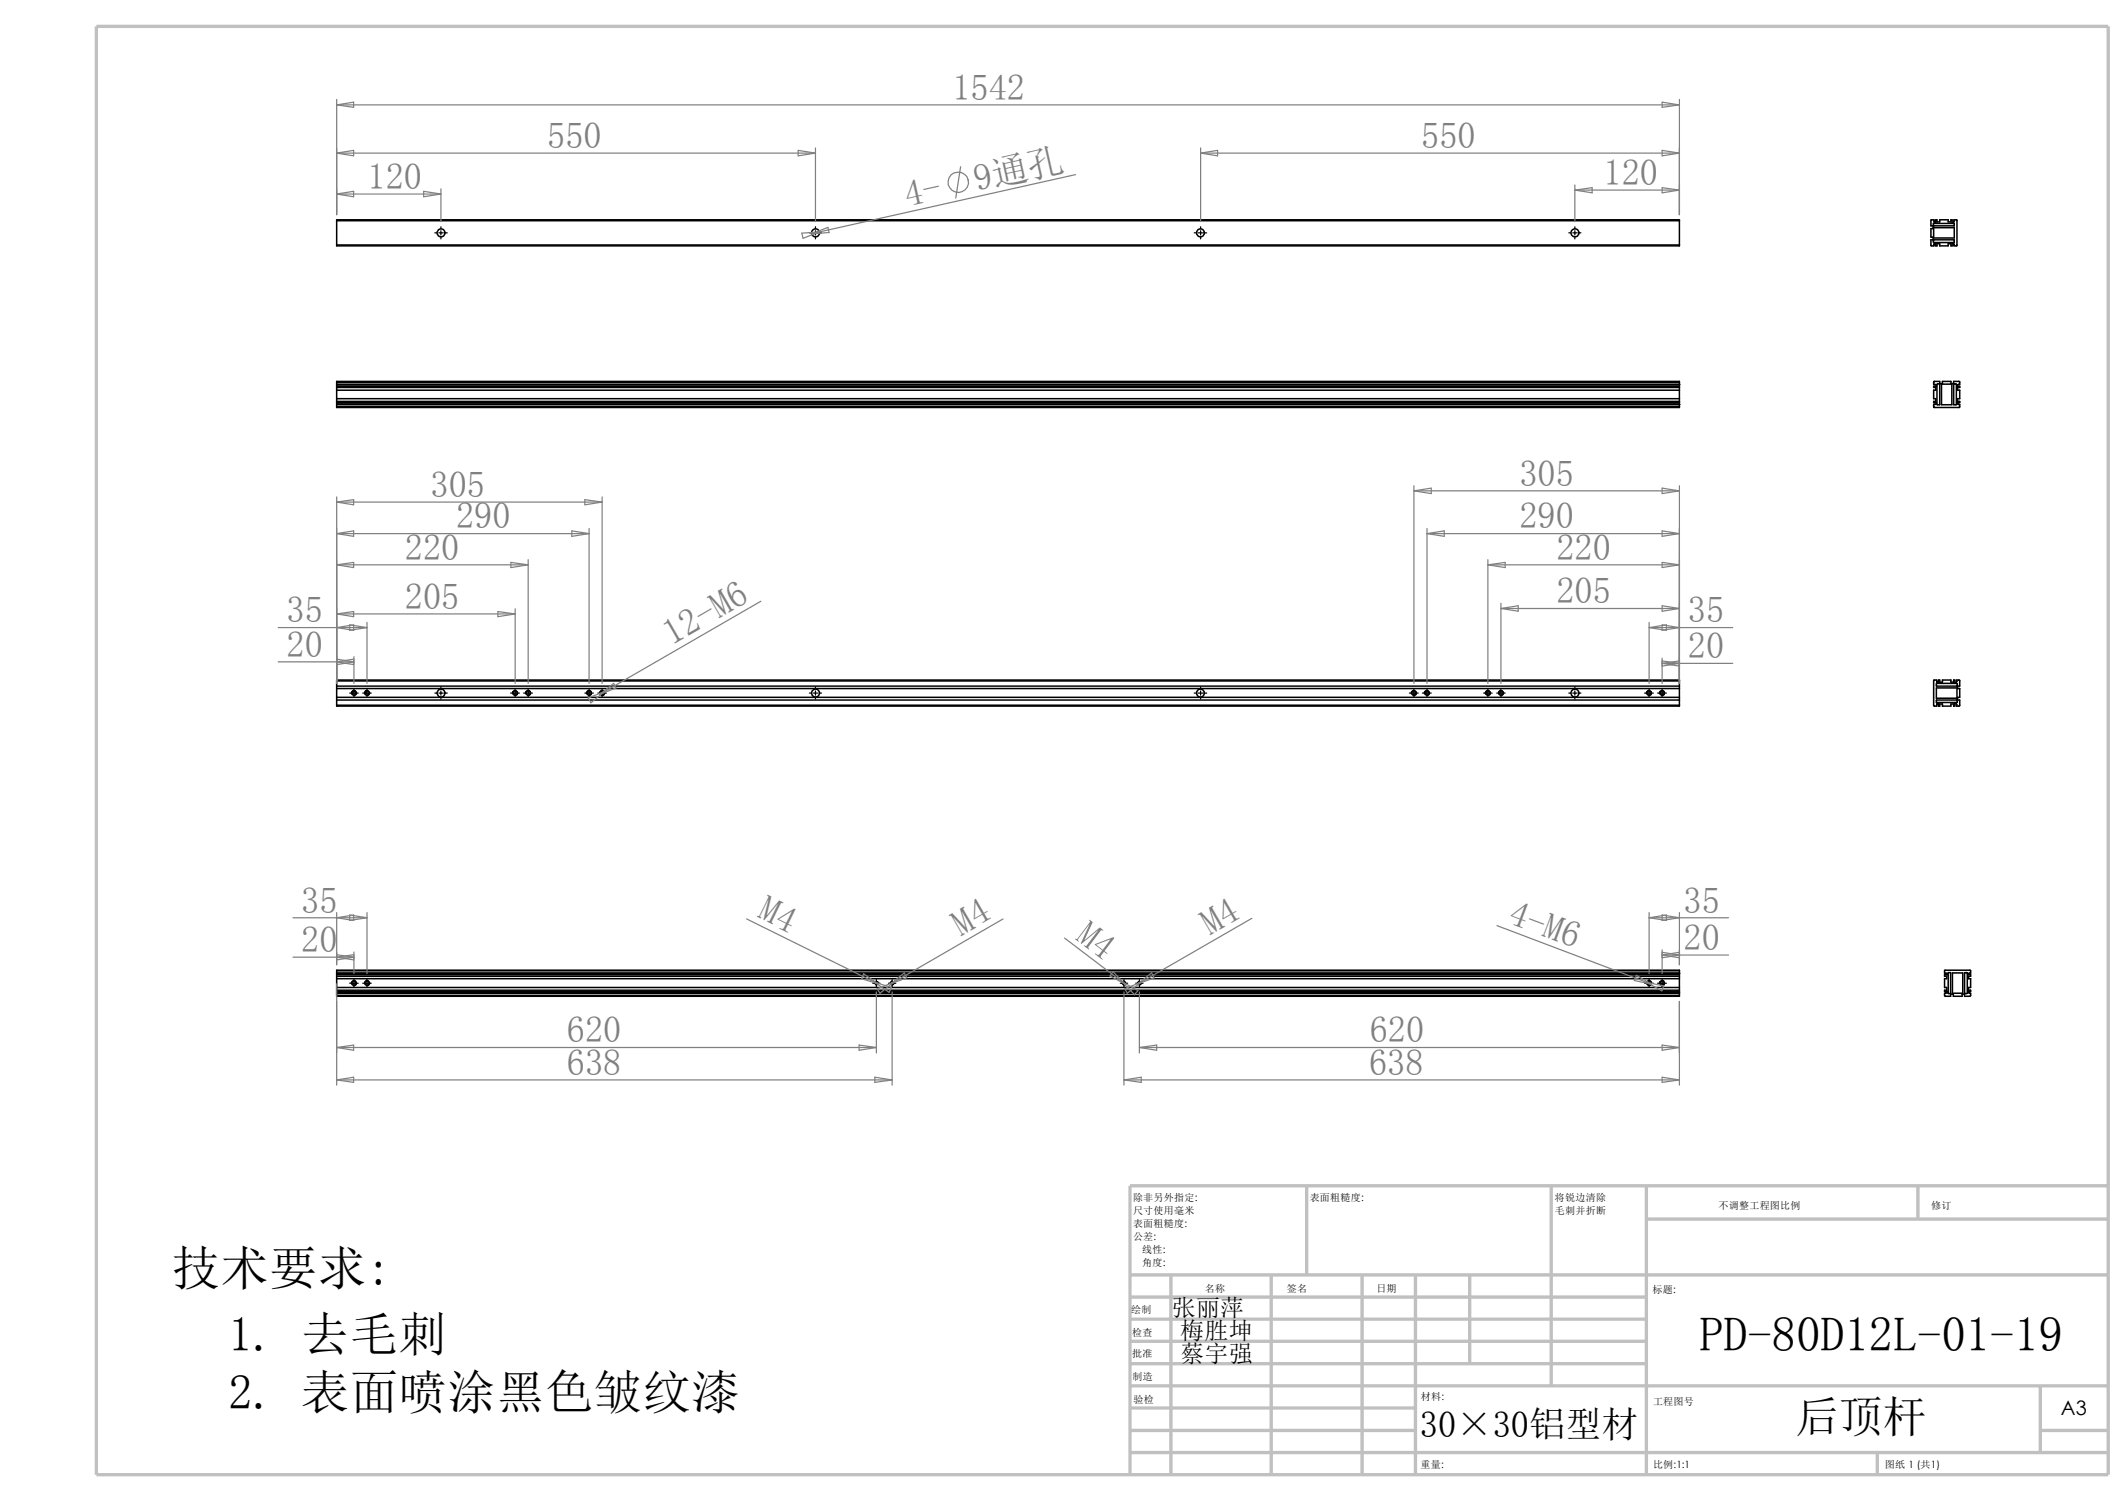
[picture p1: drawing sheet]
<svg xmlns="http://www.w3.org/2000/svg" width="297mm" height="210mm" viewBox="0 0 297 210" stroke-linecap="round" stroke-linejoin="round" font-family="sans-serif">
<g fill="none" stroke="#c0c0c0" stroke-width=".47">
<path d="M13.5 3.7h281v202.2h-281zM157.9 178h136.6M163.6 178v27.9M177.6 178v27.9M182.5 165.6v12.4M190.3 178v27.9M197.7 178v27.9M205.3 178v12.4M216.7 165.6v27.9M230 165.6v40.3M230 170.2h64.5M267.9 165.6v4.6"/>
<path d="M294.5 165.6h-136.6v40.3M157.9 184.2h72.1M157.9 199.7h39.8M157.9 187.3h72.1M157.9 190.4h72.1M157.9 181.1h72.1M157.9 196.6h39.8M157.9 193.5h136.6M285 199.7h9.5M285 193.5v9.3M157.9 202.8h136.6M262.3 202.8v3.1"/>
</g>
<g fill="none" stroke="#000" stroke-width=".21">
<path d="M47 30.8v-.1h187.6v.1M47 34.2v.1h187.6v-.1M47 30.8h187.6M47 34.2h187.6M47 30.8v3.4M234.6 30.8v3.4M270.1 31.2h2.9v.3h-2.9zM270.1 33.5h2.9v.4h-2.9zM270.1 31.8h2.9v1.4h-2.9zM270.2 30.9v.2h.2v-.4h.2v.3h.4v-.3h1.2v.3h.3v-.3h.2v.4h.2l.1-.2M270.2 30.9v-.2h-.5v.8h.3v.4h-.3v1.2h.3v.4h-.3v.8h.5v-.1M270.2 34.2v-.2h.2v.3h.2v-.3h.4v.3h1.2v-.3h.3v.3h.2v-.3h.2l.1 .2"/>
<path d="M270.2 30.9h.1M270.2 34.2h.1M273 30.9v-.2h.4v3.6h-.4v-.1M273 30.9h.1M273 34.2h.1M47 53.4v-.1h187.6v.1M47 56.8v.1h187.6v-.1M47 53.7h.1M47 56.4v.1M47 53.4v.3M47 53.7v2.7M47 56.5v.3"/>
<path d="M47 53.4h187.6M47 53.7h187.7M47 53.9h187.6M47 54.1h187.6M47 54.5h187.6M47 55.7h187.6M47 56h187.6M47 56.2h187.6M47 56.8h187.6M47 56.5h187.7M47 53.7h187.6M47 56.4h187.6"/>
<path d="M234.6 53.4v.3M234.6 56.4v.4M234.6 53.7v2.7M270.3 53.7h.2v.2h-.4v.2h.3v.4h-.3v1.2h.3v.3h-.3v.2h.4v.2l-.2 .1M270.3 53.7h-.2l.1-.4h.8v.3h.4v-.3h1.1v.3h.4v-.3h.9v.4h-.4v.2h.4v.2h-.3v.4h.3v1.2h-.3v.3h.3v.2h-.4v.2l.4 .1-.1 .4h-3.5l-.1-.4h.2M270.6 53.7l.1-.1h.3v2.9h-.4zM271.2 53.6h1.5v2.9h-1.5zM272.9 53.6h.4v2.9h-.4zM47 95.1v-.1h187.6v.1M47 98.5v.1h187.6v-.1M47 95.1v3.4M47 95.1h187.6"/>
<path d="M47 95.8h187.6M47 96.1h187.6M47 97.4h187.6M47 98.5h187.6M47 97.7h187.6M234.6 95.1v3.4M270.5 97.7h2.9v.3l-2.9 .1zM270.5 95.4h2.9v.3v.1h-2.9zM270.5 96.1h2.9v1.4h-2.9zM270.6 98.4v-.2h.2v.4h.2v-.3h.4v.3h1.1v-.3h.4v.3h.2v-.4h.2v.2M270.6 95.1v.2h.2v-.3h.2v.2h.4v-.2h1.1v.2h.4v-.2h.2v.3h.2v-.2M270.6 95.1v-.1h-.5v3.6h.5v-.2"/>
<path d="M270.6 98.4h.1M270.6 95.1h.1M273.3 95.1v-.1h.5v.8h-.3v.3h.3v1.3h-.3v.3h.3v.9h-.5v-.2M273.3 98.4h.1M273.3 95.1h.1M47 135.6v-.1h187.6v.1M47 139v.1h187.6v-.1M47 135.9h.1M47 138.6h.1M47 135.6v.3M47 135.9v2.7M47 138.6v.4"/>
<path d="M47 135.6h187.6M47 135.9h187.7M47 136.1h187.6M47 136.3h187.6M47 136.7h187.6M47 137.9h187.6M47 138.3h187.6M47 138.4h187.6M47 138.7h187.6M47 139h187.6M47 135.9h187.6M47 138.6h187.6"/>
<path d="M234.6 135.6v.3M234.6 138.6h.1M234.6 135.9v2.7M234.6 138.6v.4M271.8 135.9h.2v.2h-.3v.2h.2v.4h-.2v1.2h.2v.4h-.2v.1h.3v.2l-.3 .1v.4h.8v-.3h.4v.3h1.2v-.3h.3v.3h.8l.1-.1v-.3l-.3-.1v-.2h.3v-.1h-.3v-.4h.3v-1.2h-.3v-.4h.3v-.2h-.3v-.2h.3v-.4h-3.6v.4h.2M272.2 135.8h.3v2.9h-.3zM272.8 135.8h1.4v2.9h-1.4zM274.4 135.8h.4v2.9h-.4z"/>
<circle cx="61.6" cy="32.5" r=".55"/>
<circle cx="113.9" cy="32.5" r=".55"/>
<circle cx="167.7" cy="32.5" r=".55"/>
<circle cx="220" cy="32.5" r=".55"/>
<circle cx="49.4" cy="96.8" r=".29"/>
<circle cx="51.3" cy="96.8" r=".29"/>
<circle cx="61.6" cy="96.8" r=".55"/>
<circle cx="72" cy="96.8" r=".29"/>
<circle cx="73.8" cy="96.8" r=".29"/>
<circle cx="82.3" cy="96.8" r=".29"/>
<circle cx="84.1" cy="96.8" r=".29"/>
<circle cx="113.9" cy="96.8" r=".55"/>
<circle cx="167.7" cy="96.8" r=".55"/>
<circle cx="197.5" cy="96.7" r=".31"/>
<circle cx="199.3" cy="96.8" r=".29"/>
<circle cx="207.9" cy="96.8" r=".29"/>
<circle cx="209.7" cy="96.8" r=".29"/>
<circle cx="220" cy="96.8" r=".55"/>
<circle cx="230.3" cy="96.7" r=".31"/>
<circle cx="232.2" cy="96.8" r=".29"/>
<circle cx="49.5" cy="137.3" r=".3"/>
<circle cx="51.3" cy="137.3" r=".3"/>
<circle cx="122.4" cy="137.3" r=".2"/>
<circle cx="124.6" cy="137.3" r=".2"/>
<circle cx="157" cy="137.3" r=".2"/>
<circle cx="159.2" cy="137.3" r=".2"/>
<circle cx="230.4" cy="137.3" r=".29"/>
<circle cx="232.2" cy="137.3" r=".29"/>
</g>
<g fill="none" stroke="#000" stroke-width=".17">
<path d="M60.7 32.5h.3M61.3 32.5h.6M61.6 31.7v.2M61.6 32.2v.6M61.6 33.1v.3M62.2 32.5h.3M113.1 32.5h.2M113.6 32.5h.6M113.9 31.7v.2M113.9 32.2v.6M113.9 33.1v.3M114.6 32.5h.2"/>
<path d="M166.8 32.5h.3M167.4 32.5h.6M167.7 31.7v.2M167.7 32.2v.6M167.7 33.1v.3M168.3 32.5h.3M219.2 32.5h.2M219.7 32.5h.6M220 31.7v.2M220 32.2v.6M220 33.1v.3M220.6 32.5h.3"/>
<path d="M48.9 96.8h1.1M49.1 96.9a.36 .36 0 0 1 .3-.5 .36 .36 0 0 1 .4 .4 .36 .36 0 0 1-.4 .3M49.4 96.1v1.3M50.7 96.8h1.2M50.9 96.9a.36 .36 0 0 1 .3-.5 .36 .36 0 0 1 .4 .4 .36 .36 0 0 1-.4 .3M51.3 96.1v1.3M60.7 96.8h.3M61.3 96.8h.6M61.6 95.9v.2M61.6 96.5v.6M61.6 97.4v.2M62.2 96.8h.3"/>
<path d="M71.3 96.8h1.3M71.6 96.9a.36 .36 0 0 1 .3-.5 .36 .36 0 0 1 .4 .4 .36 .36 0 0 1-.5 .3M72 96.1v1.3M73.2 96.8h1.2M73.4 96.9a.37 .37 0 0 1 .3-.5 .37 .37 0 0 1 .4 .3 .37 .37 0 0 1-.4 .4M73.8 96.1v1.3M81.7 96.8h1.2M82 96.9a.36 .36 0 0 1 .3-.5 .36 .36 0 0 1 .4 .4 .36 .36 0 0 1-.5 .3M82.3 96.1v1.3M83.5 96.8h1.2M83.8 96.9a.36 .36 0 0 1 .3-.5 .36 .36 0 0 1 .4 .4 .36 .36 0 0 1-.5 .3M84.1 96.1v1.3"/>
<path d="M113.1 96.8h.2M113.6 96.8h.6M113.9 95.9v.2M113.9 96.5v.6M113.9 97.4v.2M114.6 96.8h.2M166.8 96.8h.3M167.4 96.8h.6M167.7 95.9v.2M167.7 96.5v.6M167.7 97.4v.2M168.3 96.8h.3"/>
<path d="M196.9 96.8h1.2M197.1 96.9a.36 .36 0 0 1 .4-.5 .36 .36 0 0 1 .3 .4 .36 .36 0 0 1-.4 .3M197.5 96.1v1.3M198.7 96.8h1.2M199 96.9a.37 .37 0 0 1 .3-.5 .37 .37 0 0 1 .4 .3 .37 .37 0 0 1-.4 .4M199.3 96.1v1.3M207.3 96.8h1.1M207.5 96.9a.36 .36 0 0 1 .3-.5 .36 .36 0 0 1 .4 .4 .36 .36 0 0 1-.4 .3M207.9 96.1v1.3M209.1 96.8h1.2M209.3 96.9a.36 .36 0 0 1 .4-.5 .36 .36 0 0 1 .3 .4 .36 .36 0 0 1-.4 .3M209.7 96.1v1.3"/>
<path d="M219.2 96.8h.2M219.7 96.8h.6M220 95.9v.2M220 96.5v.6M220 97.4v.2M220.6 96.8h.3M229.7 96.8h1.3M230 96.9a.36 .36 0 0 1 .3-.5 .36 .36 0 0 1 .4 .4 .36 .36 0 0 1-.4 .3M230.4 96.1v1.3M231.6 96.8h1.2M231.8 96.9a.37 .37 0 0 1 .3-.5 .37 .37 0 0 1 .4 .3 .37 .37 0 0 1-.4 .4M232.2 96.1v1.3"/>
<path d="M48.9 137.3h1.1M49.1 137.4a.37 .37 0 0 1 .3-.5 .37 .37 0 0 1 .4 .4 .37 .37 0 0 1-.4 .3M49.4 136.7v1.2M50.7 137.3h1.2M50.9 137.4a.37 .37 0 0 1 .3-.5 .37 .37 0 0 1 .5 .4 .37 .37 0 0 1-.5 .3M51.3 136.7v1.2M121.9 137.3h1M122.2 137.3a.24 .24 0 0 1 .2-.3 .24 .24 0 0 1 .3 .3 .24 .24 0 0 1-.3 .2M122.4 136.8v1M124.1 137.3h1M124.4 137.3a.23 .23 0 0 1 .2-.3 .23 .23 0 0 1 .3 .3 .23 .23 0 0 1-.3 .2M124.6 136.8v1"/>
<path d="M156.5 137.3h1M156.8 137.3a.24 .24 0 0 1 .2-.3 .24 .24 0 0 1 .2 .3 .24 .24 0 0 1-.3 .2M157 136.8v1M158.7 137.3h1M159 137.3a.24 .24 0 0 1 .2-.3 .24 .24 0 0 1 .2 .3 .24 .24 0 0 1-.3 .2M159.2 136.8v1M229.7 137.3h1.3M230 137.4a.37 .37 0 0 1 .3-.5 .37 .37 0 0 1 .4 .4 .37 .37 0 0 1-.4 .3M230.4 136.7v1.2M231.6 137.3h1.2M231.8 137.4a.38 .38 0 0 1 .3-.5 .38 .38 0 0 1 .5 .4 .38 .38 0 0 1-.5 .3M232.2 136.7v1.2"/>
</g>
<g fill="none" stroke="#808080" stroke-width=".17">
<path d="M47 14.6l2.4-.3v.7zM47 13.9v16.1M47 14.6h187.6M232.2 14.3l2.4 .3-2.4 .4zM234.6 13.9v16.1M47 21.4l2.4-.4v.8zM47 27.1l2.4-.4v.8zM47 21.4h66.9M47 27.1h14.6M59.2 26.7l2.4 .4-2.4 .4zM61.6 26.4v4.5M111.5 21l2.4 .4-2.4 .4z"/>
<path d="M112 32.6l2.5-.2-2.3 .9zM113.4 32.6l2.3-.9 .1 .8zM113.9 20.7v10.2M114.5 32.4l-1.1 .2M134.2 23.3l-.7 4.3M150.2 24.4l-35.7 8M167.7 21.4l2.4-.4v.8zM167.7 21.4h66.9M167.7 20.7v10.2M220 25.8v5.1M220 26.5h14.6M220 26.5l2.4-.3v.7z"/>
<path d="M232.2 21l2.4 .4-2.4 .4zM232.2 26.2l2.4 .3-2.4 .4zM47 70.1l2.4-.3v.7zM47 74.5l2.4-.4v.8zM47 78.9l2.4-.4v.7zM47 70.1h37.1M47 69.4v26M47 74.5h35.3M47 78.9h26.8M71.4 78.5l2.4 .4-2.4 .3zM73.8 78.1v17.3M79.9 74.1l2.4 .4-2.4 .4z"/>
<path d="M81.7 69.8l2.4 .3-2.4 .4zM82.3 73.8v21.6M84.1 69.4v26M197.5 68.5l2.4-.3v.7zM197.5 68.5h37.1M197.5 67.8v27.6M199.3 74.5h35.3M199.3 74.5l2.5-.4v.8zM199.3 73.8v21.6M207.9 78.9h26.7M207.9 78.9l2.4-.4v.7zM207.9 78.1v17.3"/>
<path d="M232.2 68.2l2.4 .3-2.4 .4zM232.2 74.1l2.4 .4-2.4 .4zM232.2 78.5l2.4 .4-2.4 .3zM234.6 67.8v27.6M38.9 87.6h12.4M38.9 92.4h10.5M47 85.7l2.4-.3v.7zM47 87.6l2.4-.4v.8zM47 92.4l2.4-.4v.8zM47 85.7h25M47 92l2.4 .4M48.9 87.2l2.4 .4-2.4 .4z"/>
<path d="M49.4 92.4l-2.4 .4M49.4 91.7v3.7M51.3 86.9v8.5M69.6 85.4l2.4 .3-2.4 .4zM72 85v10.4M82.2 97.5l2.3-.9-2 1.5zM83.8 96.9l1.9-1.5 .4 .7zM84.5 96.6l-.7 .3M106.3 83.9l-21.8 12.7M209.7 84.2v11.2M209.7 85h24.9M209.7 85l2.4-.4v.7z"/>
<path d="M230.4 87.6h11.7M230.4 86.9v8.5M230.4 87.6l2.4-.4v.8zM232.2 84.6l2.4 .4-2.4 .3zM232.2 87.2l2.4 .4-2.4 .4zM232.2 91.9v3.5M232.2 92.3l2.4 .3-2.4 .4M232.2 92.6l2.4 .4M232.2 92.6h9.9M234.6 92.3l-2.4 .3M40.9 133.6h8.5M40.9 128.1h10.4"/>
<path d="M47 128.1l2.4-.3v.7zM47 133.6l2.4-.3v.7zM47 127.4v7.3M47 137.4v14.1M47 133.3l2.4 .3M48.9 127.8l2.4 .3-2.4 .4zM49.4 132.9v3M49.4 133.6l-2.4 .4M51.3 127.4v8.5M104.3 128.3l17.9 8.9M120.6 136l2.1 1.4-2.3-.7zM122.2 137.2l.5 .2"/>
<path d="M122.2 137.2l2.3 .7-.3 .7zM122.4 138.5v8.5M122.6 138l2.2-.8-1.9 1.5zM124.4 137.4l1.9-1.6 .4 .7zM124.6 138.5v13M124.8 137.2l-.4 .2M140.1 128.3l-15.3 8.9M148.7 131l8.1 6.1M155.5 135.7l1.7 1.7-2.1-1.1zM156.8 137.1l2.2 1.2-.5 .6zM156.8 137.1l.4 .3M157 138.5v13"/>
<path d="M157.1 138l2.3-.8-1.9 1.5zM159 137.4l1.9-1.6 .3 .7zM159.2 138.5v8.5M159.4 137.2l-.4 .2M174.9 128.2l-15.5 9M209.1 129.2l21.6 8.2M228.6 136.2l2.1 1.2-2.4-.5zM230 137.2l2.4 .5-.2 .6zM230.4 127.4v8.5M230.4 128.1l2.4-.3v.7zM230.4 128.1h11.1M232.2 127.8l2.4 .3-2.4 .4z"/>
<path d="M232.2 132.6v3.3M232.2 133l2.4 .3-2.4 .4M232.2 133.3h9.3M232.2 133.3l2.4 .4M234.6 127.4v7.3M234.6 139.8v11.7M234.6 133l-2.4 .3M47 146.3l2.4-.4v.7zM47 150.8l2.4-.4v.7zM47 146.3h75.4M47 150.8h77.6M120 145.9l2.4 .4-2.4 .3z"/>
<path d="M122.2 150.4l2.4 .4-2.4 .3zM157 150.8h77.6M157 150.8l2.4-.4v.7zM159.2 146.3h75.4M159.2 146.3l2.4-.4v.7zM232.2 145.9l2.4 .4-2.4 .3zM232.2 150.4l2.4 .4-2.4 .3z"/>
<circle cx="133.9" cy="25.4" r="1.43"/>
</g>
<g font-size="6.7">
<text x="24" y="179.4">技术要求:</text>
<text x="31.9" y="188.6">1. 去毛刺</text>
<text x="237.4" y="188.6">PD-80D12L-01-19</text>
<text x="31.9" y="196.7">2. 表面喷涂黑色皱纹漆</text>
</g>
<text font-size="6.1" x="250.8" y="199.9">后顶杆</text>
<g font-size="5.1" fill="#808080">
<text x="133.1" y="13.9">1542</text>
<text x="76.5" y="20.7">550</text>
<text x="198.5" y="20.7">550</text>
<text x="51.3" y="26.4">120</text>
<text x="126.8" y="28.8" transform="rotate(-13 126.8 28.8)">4-</text>
<text x="136.5" y="26.6" transform="rotate(-13 136.5 26.6)">9通孔</text>
<text x="224" y="25.8">120</text>
<text x="60.2" y="69.4">305</text>
<text x="212.3" y="67.8">305</text>
<text x="63.7" y="73.8">290</text>
<text x="212.3" y="73.8">290</text>
<text x="56.6" y="78.1">220</text>
<text x="217.4" y="78.1">220</text>
<text x="40" y="86.9">35</text>
<text x="56.6" y="85">205</text>
<text x="217.4" y="84.2">205</text>
<text x="235.8" y="86.9">35</text>
<text x="40" y="91.7">20</text>
<text x="93.9" y="90.2" transform="rotate(-30 93.9 90.2)">12-M6</text>
<text x="235.8" y="91.9">20</text>
<text x="42.1" y="127.4">35</text>
<text x="105.7" y="128.1" transform="rotate(26 105.7 128.1)">M4</text>
<text x="134.3" y="130.8" transform="rotate(-30 134.3 130.8)">M4</text>
<text x="150.1" y="131.2" transform="rotate(37 150.1 131.2)">M4</text>
<text x="169" y="130.7" transform="rotate(-30 169 130.7)">M4</text>
<text x="210.5" y="128.9" transform="rotate(21 210.5 128.9)">4-M6</text>
<text x="235.2" y="127.4">35</text>
<text x="42.1" y="132.9">20</text>
<text x="235.2" y="132.6">20</text>
<text x="79.2" y="145.5">620</text>
<text x="191.3" y="145.5">620</text>
<text x="79.2" y="150.1">638</text>
<text x="191.3" y="150.1">638</text>
</g>
<text font-size="5.1" x="198.4" y="200.6">30×30铝型材</text>
<g font-size="3.3">
<text x="163.7" y="183.8">张丽萍</text>
<text x="164.9" y="186.9">梅胜坤</text>
<text x="164.9" y="190.2">蔡宇强</text>
</g>
<text font-size="2.8" x="287.9" y="197.6">A3</text>
<g font-size="1.4">
<text x="158.3" y="167.7">除非另外指定:</text>
<text x="183" y="167.7">表面粗糙度:</text>
<text x="217.2" y="167.6">将锐边清除</text>
<text x="158.3" y="169.5">尺寸使用毫米</text>
<text x="158.3" y="171.4">表面粗糙度:</text>
<text x="158.3" y="173.2">公差:</text>
<text x="217.2" y="169.5">毛刺并折断</text>
<text x="240.1" y="168.7">不调整工程图比例</text>
<text x="269.8" y="168.9">修订</text>
<text x="159.6" y="176.8">角度:</text>
<text x="159.6" y="175">线性:</text>
<text x="158" y="183.4">绘制</text>
<text x="168.3" y="180.4">名称</text>
<text x="179.8" y="180.4">签名</text>
<text x="192.3" y="180.4">日期</text>
<text x="230.8" y="180.6">标题:</text>
<text x="158.2" y="189.5">批准</text>
<text x="158.2" y="186.5">检查</text>
<text x="158.2" y="192.7">制造</text>
<text x="158.4" y="195.9">验检</text>
<text x="198.5" y="195.4">材料:</text>
<text x="230.9" y="196.2">工程图号</text>
<text x="198.5" y="204.9">重量:</text>
<text x="230.9" y="204.9">比例:1:1</text>
<text x="263.3" y="204.9">图纸 1 (共1)</text>
</g>
</svg>
